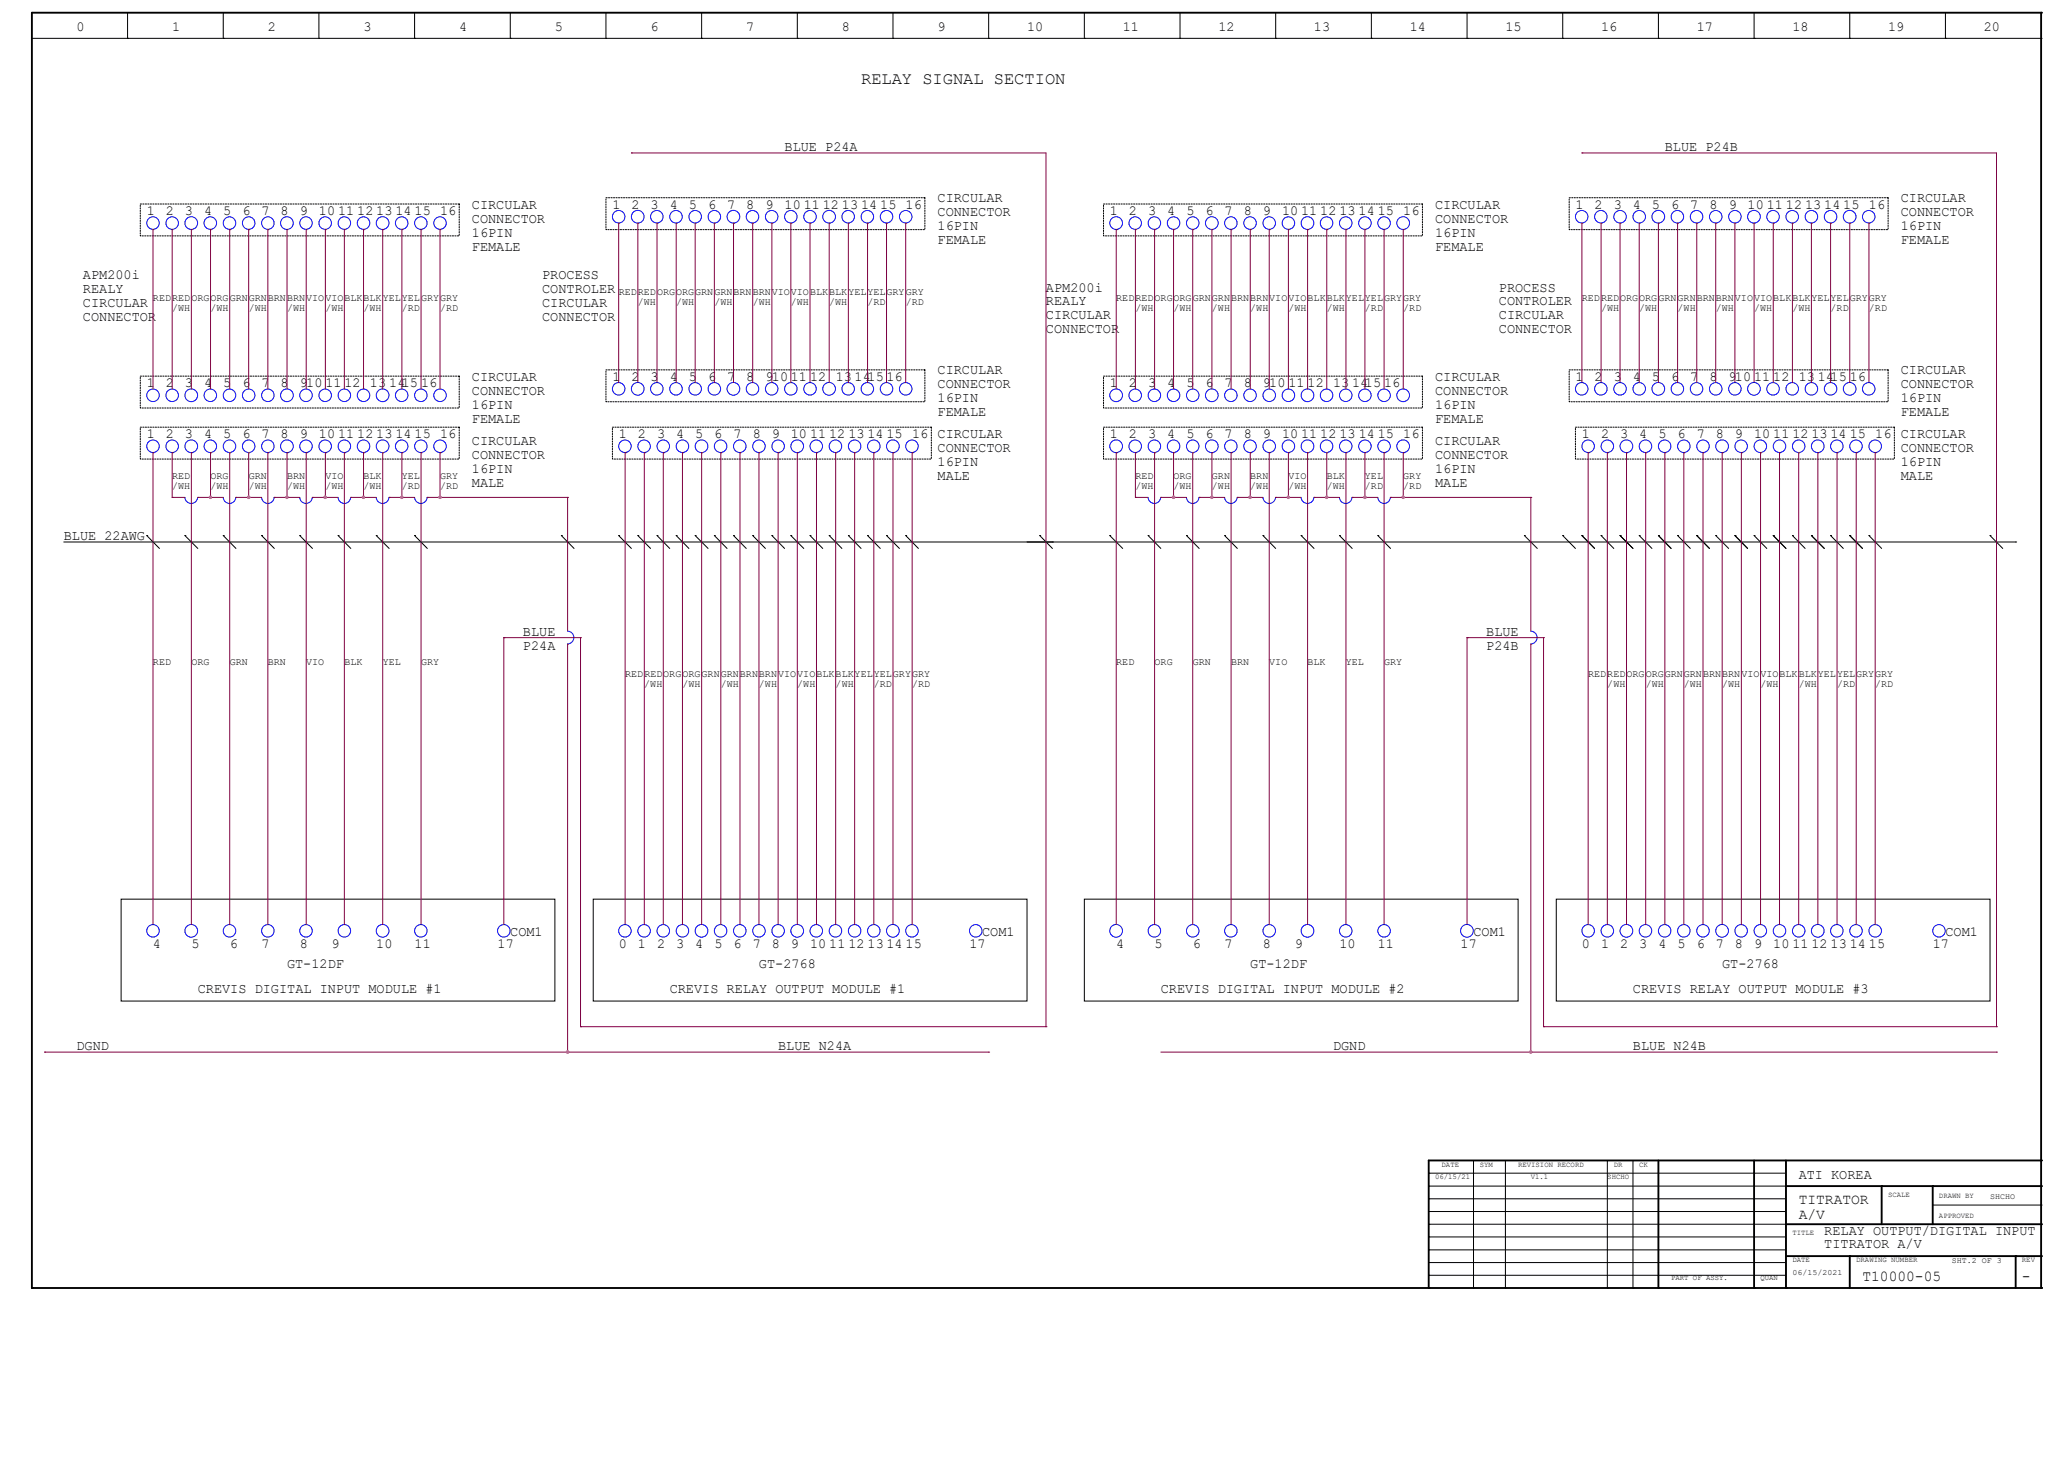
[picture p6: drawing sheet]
<svg xmlns="http://www.w3.org/2000/svg" width="420mm" height="297mm" viewBox="0 0 420 297" stroke-linecap="round" stroke-linejoin="round" font-family="sans-serif">
<g fill="none" stroke="#000" stroke-width=".2">
<path d="M6.5 7.8h408M25.9 7.8h.1M25.9 2.6v5.2M45.3 7.8h.1M45.3 2.6v5.2M64.8 7.8h.1M64.8 2.6v5.2M84.2 7.8h.1M84.2 2.6v5.2M103.6 7.8h.1M103.6 2.6v5.2M123.1 7.8h.1"/>
<path d="M123.1 2.6v5.2M142.5 7.8h.1M142.5 2.6v5.2M161.9 7.8h.1M161.9 2.6v5.2M181.4 7.8h.1M181.4 2.6v5.2M200.8 7.8h.1M200.8 2.6v5.2M220.2 7.8h.1M220.2 2.6v5.2M239.6 7.8h.1"/>
<path d="M239.6 2.6v5.2M259.1 7.8h.1M259.1 2.6v5.2M278.5 7.8h.1M278.5 2.6v5.2M297.9 7.8h.1M297.9 2.6v5.2M317.4 7.8h.1M317.4 2.6v5.2M336.8 7.8h.1M336.8 2.6v5.2M356.2 7.8h.1"/>
<path d="M356.2 2.6v5.2M375.7 7.8h.1M375.7 2.6v5.2M395.1 7.8h.1M395.1 2.6v5.2M414.5 7.8h.1M13 110.1h396.4M29.8 108.8h.1M29.8 108.8l2.6 2.6M37.5 108.8h.1M37.5 108.8l2.7 2.6M45.3 108.8h.1"/>
<path d="M45.3 108.8l2.6 2.6M53.1 108.8h.1M53.1 108.8l2.6 2.6M60.9 108.8h.1M60.9 108.8l2.6 2.6M68.7 108.8h.1M68.7 108.8l2.5 2.6M76.4 108.8h.1M76.4 108.8l2.6 2.6M84.2 108.8h.1M84.2 108.8l2.6 2.6M114 108.8h.1"/>
<path d="M114 108.8l2.6 2.6M125.6 108.8h.1M125.6 108.8l2.6 2.6M129.5 108.8h.1M129.5 108.8l2.6 2.6M133.4 108.8h.1M133.4 108.8l2.6 2.6M137.3 108.8h.1M137.3 108.8l2.6 2.6M141.2 108.8h.1M141.2 108.8l2.6 2.6M145.1 108.8h.1"/>
<path d="M145.1 108.8l2.6 2.6M149 108.8h.1M149 108.8l2.6 2.6M152.9 108.8h.1M152.9 108.8l2.5 2.6M156.8 108.8h.1M156.8 108.8l2.5 2.6M160.6 108.8h.1M160.6 108.8l2.6 2.6M164.5 108.8h.1M164.5 108.8l2.6 2.6M168.4 108.8h.1"/>
<path d="M168.4 108.8l2.6 2.6M172.3 108.8h.1M172.3 108.8l2.6 2.6M176.2 108.8h.1M176.2 108.8l2.6 2.6M180 108.8h.1M180 108.8l2.7 2.6M183.9 108.8h.1M183.9 108.8l2.6 2.6M211.2 108.8h.1M211.2 108.8l2.5 2.6M213.7 110.1h.1"/>
<path d="M225.4 108.8h.1M225.4 108.8l2.6 2.6M233.2 108.8h.1M233.2 108.8l2.6 2.6M241 108.8h.1M241 108.8l2.5 2.6M248.7 108.8h.1M248.7 108.8l2.6 2.6M256.5 108.8h.1M256.5 108.8l2.6 2.6M264.2 108.8h.1M264.2 108.8l2.7 2.6"/>
<path d="M272 108.8h.1M272 108.8l2.6 2.6M279.8 108.8h.1M279.8 108.8l2.6 2.6M309.6 108.8h.1M309.6 108.8l2.6 2.6M317.4 108.8h.1M317.4 108.8l2.6 2.6M321.3 108.8h.1M321.3 108.8l2.5 2.6M325.2 108.8h.1M325.2 108.8l2.5 2.6"/>
<path d="M329 108.8h.1M329 108.8l2.6 2.6M332.9 108.8h.1M332.9 108.8l2.6 2.6M336.8 108.8h.1M336.8 108.8l2.6 2.6M340.7 108.8h.1M340.7 108.8l2.6 2.6M344.6 108.8h.1M344.6 108.8l2.6 2.6M348.4 108.8h.1M348.4 108.8l2.7 2.6"/>
<path d="M352.3 108.8h.1M352.3 108.8l2.6 2.6M356.2 108.8h.1M356.2 108.8l2.6 2.6M360.1 108.8h.1M360.1 108.8l2.6 2.6M364 108.8h.1M364 108.8l2.6 2.6M367.9 108.8h.1M367.9 108.8l2.6 2.6M371.8 108.8h.1M371.8 108.8l2.6 2.6"/>
<path d="M375.7 108.8h.1M375.7 108.8l2.5 2.6M379.6 108.8h.1M379.6 108.8l2.5 2.6M404.2 108.8h.1M404.2 108.8l2.5 2.6M409.4 110.1h.1M24.6 182.7h88.1v20.7h-88.1zM120.5 182.7h88.1v20.7h-88.1zM220.2 182.7h88.1v20.7h-88.1zM316.1 182.7h88.1v20.7h-88.1zM290.2 238.3h.1"/>
<path d="M290.2 238.3h72.5M299.3 235.8v25.9M305.7 235.8v25.9M326.4 235.8v25.9M331.6 235.8v25.9M290.2 241h.1M290.2 243.5h.1M290.2 246.1h.1M290.2 248.7h.1M290.2 251.3h.1M290.2 253.9h.1M290.2 256.5h.1"/>
<path d="M290.2 259.1h.1M290.2 241h72.5M290.2 243.5h72.5M290.2 246.1h72.5M290.2 248.7h72.5M290.2 251.3h72.5M290.2 253.9h72.5M290.2 256.5h72.5M290.2 259.1h72.5M392.5 244.8h22M414.5 244.8h.1M299.3 261.7h.1"/>
<path d="M305.7 261.7h.1M326.4 261.7h.1M331.6 261.7h.1"/>
</g>
<path d="M6.5 2.6h408v259.1h-408zM336.8 235.8v25.9M356.2 235.8v25.9M362.7 235.8v25.9M414.5 235.8h-124.3v25.9M362.7 241h51.8M362.7 248.7h51.8M362.7 255.2h51.8M375.7 255.2v6.5M382.1 241v7.7M392.5 241v7.7M409.4 255.2v6.5" fill="none" stroke="#000" stroke-width=".38"/>
<g fill="#000">
<circle cx="414.5" cy="2.6" r=".19"/>
<circle cx="414.5" cy="235.8" r=".19"/>
<circle cx="375.7" cy="255.2" r=".19"/>
<circle cx="382.1" cy="241" r=".19"/>
<circle cx="392.5" cy="241" r=".19"/>
<circle cx="409.4" cy="255.2" r=".19"/>
<circle cx="414.5" cy="241" r=".19"/>
<circle cx="414.5" cy="248.7" r=".19"/>
<circle cx="414.5" cy="255.2" r=".19"/>
<circle cx="6.5" cy="261.7" r=".19"/>
<circle cx="290.2" cy="261.7" r=".19"/>
<circle cx="336.8" cy="261.7" r=".19"/>
<circle cx="356.2" cy="261.7" r=".19"/>
<circle cx="362.7" cy="261.7" r=".19"/>
<circle cx="414.5" cy="261.7" r=".19"/>
</g>
<path d="M28.5 41.4h64.8v6.5h-64.8zM123.1 40.2h64.7v6.5h-64.7zM224.1 41.4h64.8v6.5h-64.8zM318.7 40.2h64.8v6.5h-64.8zM28.5 76.4h64.8v6.5h-64.8zM123.1 75.1h64.7v6.5h-64.7zM224.1 76.4h64.8v6.5h-64.8zM318.7 75.1h64.8v6.5h-64.8zM28.5 86.8h64.8v6.5h-64.8zM124.4 86.8h64.7v6.5h-64.7zM224.1 86.8h64.8v6.5h-64.8zM320 86.8h64.7v6.5h-64.7z" fill="none" stroke="#000" stroke-width=".2" stroke-dasharray=".3 .3"/>
<g fill="none" stroke="#00f" stroke-width=".2">
<path d="M40.1 101a1.28 1.28 0 0 1-1.2 1.3h-.1a1.28 1.28 0 0 1-1.3-1.3M47.9 101a1.27 1.27 0 0 1-1.3 1.3 1.27 1.27 0 0 1-1.3-1.3M55.7 101a1.27 1.27 0 0 1-1.3 1.3 1.27 1.27 0 0 1-1.3-1.3M63.4 101a1.27 1.27 0 0 1-1.3 1.3 1.27 1.27 0 0 1-1.2-1.3M71.2 101a1.27 1.27 0 0 1-1.3 1.3 1.27 1.27 0 0 1-1.2-1.3M79 101a1.28 1.28 0 0 1-1.3 1.3 1.28 1.28 0 0 1-1.3-1.3M86.7 101a1.27 1.27 0 0 1-1.2 1.3 1.27 1.27 0 0 1-1.3-1.3M235.7 101a1.27 1.27 0 0 1-1.3 1.3 1.27 1.27 0 0 1-1.2-1.3M243.5 101a1.27 1.27 0 0 1-1.3 1.3 1.27 1.27 0 0 1-1.2-1.3M251.2 101a1.27 1.27 0 0 1-1.2 1.3 1.27 1.27 0 0 1-1.3-1.3M259 101a1.27 1.27 0 0 1-1.2 1.3 1.27 1.27 0 0 1-1.3-1.3M266.8 101a1.28 1.28 0 0 1-1.2 1.3h-.1a1.28 1.28 0 0 1-1.3-1.3"/>
<path d="M274.6 101a1.27 1.27 0 0 1-1.3 1.3 1.27 1.27 0 0 1-1.3-1.3M282.4 101a1.27 1.27 0 0 1-1.3 1.3 1.27 1.27 0 0 1-1.3-1.3M115.3 128.2a1.28 1.28 0 0 1 1.2 1.3 1.28 1.28 0 0 1-1.2 1.3M310.9 128.2a1.29 1.29 0 0 1 1.3 1.3 1.29 1.29 0 0 1-1.3 1.3"/>
<circle cx="31.1" cy="45.3" r="1.27"/>
<circle cx="35" cy="45.3" r="1.27"/>
<circle cx="38.8" cy="45.3" r="1.29"/>
<circle cx="42.7" cy="45.3" r="1.27"/>
<circle cx="46.6" cy="45.3" r="1.27"/>
<circle cx="50.5" cy="45.3" r="1.27"/>
<circle cx="54.4" cy="45.3" r="1.27"/>
<circle cx="58.3" cy="45.3" r="1.29"/>
<circle cx="62.1" cy="45.3" r="1.27"/>
<circle cx="66" cy="45.3" r="1.27"/>
<circle cx="69.9" cy="45.3" r="1.27"/>
<circle cx="73.8" cy="45.3" r="1.27"/>
<circle cx="77.7" cy="45.3" r="1.29"/>
<circle cx="81.6" cy="45.3" r="1.27"/>
<circle cx="85.5" cy="45.3" r="1.27"/>
<circle cx="89.4" cy="45.3" r="1.27"/>
<circle cx="125.6" cy="44" r="1.27"/>
<circle cx="129.5" cy="44" r="1.29"/>
<circle cx="133.4" cy="44" r="1.27"/>
<circle cx="137.3" cy="44" r="1.27"/>
<circle cx="141.2" cy="44" r="1.27"/>
<circle cx="145.1" cy="44" r="1.27"/>
<circle cx="148.9" cy="44" r="1.29"/>
<circle cx="152.8" cy="44" r="1.27"/>
<circle cx="156.7" cy="44" r="1.27"/>
<circle cx="160.6" cy="44" r="1.27"/>
<circle cx="164.5" cy="44" r="1.27"/>
<circle cx="168.4" cy="44" r="1.29"/>
<circle cx="172.3" cy="44" r="1.27"/>
<circle cx="176.1" cy="44" r="1.27"/>
<circle cx="180" cy="44" r="1.27"/>
<circle cx="183.9" cy="44" r="1.27"/>
<circle cx="226.7" cy="45.3" r="1.29"/>
<circle cx="230.5" cy="45.3" r="1.27"/>
<circle cx="234.4" cy="45.3" r="1.27"/>
<circle cx="238.3" cy="45.3" r="1.27"/>
<circle cx="242.2" cy="45.3" r="1.27"/>
<circle cx="246.1" cy="45.3" r="1.29"/>
<circle cx="250" cy="45.3" r="1.27"/>
<circle cx="253.9" cy="45.3" r="1.27"/>
<circle cx="257.8" cy="45.3" r="1.27"/>
<circle cx="261.7" cy="45.3" r="1.27"/>
<circle cx="265.5" cy="45.3" r="1.29"/>
<circle cx="269.4" cy="45.3" r="1.27"/>
<circle cx="273.3" cy="45.3" r="1.27"/>
<circle cx="277.2" cy="45.3" r="1.27"/>
<circle cx="281.1" cy="45.3" r="1.27"/>
<circle cx="285" cy="45.3" r="1.29"/>
<circle cx="321.2" cy="44" r="1.27"/>
<circle cx="325.1" cy="44" r="1.27"/>
<circle cx="329" cy="44" r="1.27"/>
<circle cx="332.9" cy="44" r="1.27"/>
<circle cx="336.8" cy="44" r="1.29"/>
<circle cx="340.7" cy="44" r="1.27"/>
<circle cx="344.6" cy="44" r="1.27"/>
<circle cx="348.4" cy="44" r="1.27"/>
<circle cx="352.3" cy="44" r="1.27"/>
<circle cx="356.2" cy="44" r="1.29"/>
<circle cx="360.1" cy="44" r="1.27"/>
<circle cx="364" cy="44" r="1.27"/>
<circle cx="367.9" cy="44" r="1.27"/>
<circle cx="371.8" cy="44" r="1.27"/>
<circle cx="375.6" cy="44" r="1.29"/>
<circle cx="379.5" cy="44" r="1.27"/>
<circle cx="125.6" cy="79" r="1.27"/>
<circle cx="129.5" cy="79" r="1.29"/>
<circle cx="133.4" cy="79" r="1.27"/>
<circle cx="137.3" cy="79" r="1.27"/>
<circle cx="141.2" cy="79" r="1.27"/>
<circle cx="145.1" cy="79" r="1.27"/>
<circle cx="148.9" cy="79" r="1.29"/>
<circle cx="152.8" cy="79" r="1.27"/>
<circle cx="156.7" cy="79" r="1.27"/>
<circle cx="160.6" cy="79" r="1.27"/>
<circle cx="164.5" cy="79" r="1.27"/>
<circle cx="168.4" cy="79" r="1.29"/>
<circle cx="172.3" cy="79" r="1.27"/>
<circle cx="176.1" cy="79" r="1.27"/>
<circle cx="180" cy="79" r="1.27"/>
<circle cx="183.9" cy="79" r="1.27"/>
<circle cx="321.2" cy="79" r="1.27"/>
<circle cx="325.1" cy="79" r="1.27"/>
<circle cx="329" cy="79" r="1.27"/>
<circle cx="332.9" cy="79" r="1.27"/>
<circle cx="336.8" cy="79" r="1.29"/>
<circle cx="340.7" cy="79" r="1.27"/>
<circle cx="344.6" cy="79" r="1.27"/>
<circle cx="348.4" cy="79" r="1.27"/>
<circle cx="352.3" cy="79" r="1.27"/>
<circle cx="356.2" cy="79" r="1.29"/>
<circle cx="360.1" cy="79" r="1.27"/>
<circle cx="364" cy="79" r="1.27"/>
<circle cx="367.9" cy="79" r="1.27"/>
<circle cx="371.8" cy="79" r="1.27"/>
<circle cx="375.6" cy="79" r="1.29"/>
<circle cx="379.5" cy="79" r="1.27"/>
<circle cx="31.1" cy="90.7" r="1.27"/>
<circle cx="31.1" cy="80.3" r="1.27"/>
<circle cx="35" cy="90.7" r="1.27"/>
<circle cx="35" cy="80.3" r="1.27"/>
<circle cx="38.8" cy="80.3" r="1.29"/>
<circle cx="38.8" cy="90.7" r="1.29"/>
<circle cx="42.7" cy="90.7" r="1.27"/>
<circle cx="42.7" cy="80.3" r="1.27"/>
<circle cx="46.6" cy="80.3" r="1.27"/>
<circle cx="46.6" cy="90.7" r="1.27"/>
<circle cx="50.5" cy="80.3" r="1.27"/>
<circle cx="50.5" cy="90.7" r="1.27"/>
<circle cx="54.4" cy="80.3" r="1.27"/>
<circle cx="54.4" cy="90.7" r="1.27"/>
<circle cx="58.3" cy="80.3" r="1.29"/>
<circle cx="58.3" cy="90.7" r="1.29"/>
<circle cx="62.1" cy="80.3" r="1.27"/>
<circle cx="62.1" cy="90.7" r="1.27"/>
<circle cx="66" cy="90.7" r="1.27"/>
<circle cx="66" cy="80.3" r="1.27"/>
<circle cx="69.9" cy="90.7" r="1.27"/>
<circle cx="69.9" cy="80.3" r="1.27"/>
<circle cx="73.8" cy="80.3" r="1.27"/>
<circle cx="73.8" cy="90.7" r="1.27"/>
<circle cx="77.7" cy="80.3" r="1.29"/>
<circle cx="77.7" cy="90.7" r="1.29"/>
<circle cx="81.6" cy="80.3" r="1.27"/>
<circle cx="81.6" cy="90.7" r="1.27"/>
<circle cx="85.5" cy="90.7" r="1.27"/>
<circle cx="85.5" cy="80.3" r="1.27"/>
<circle cx="89.4" cy="80.3" r="1.27"/>
<circle cx="89.4" cy="90.7" r="1.27"/>
<circle cx="126.9" cy="90.7" r="1.27"/>
<circle cx="130.8" cy="90.7" r="1.27"/>
<circle cx="134.7" cy="90.7" r="1.27"/>
<circle cx="138.6" cy="90.7" r="1.27"/>
<circle cx="142.5" cy="90.7" r="1.29"/>
<circle cx="146.3" cy="90.7" r="1.27"/>
<circle cx="150.2" cy="90.7" r="1.27"/>
<circle cx="154.1" cy="90.7" r="1.27"/>
<circle cx="158" cy="90.7" r="1.27"/>
<circle cx="161.9" cy="90.7" r="1.29"/>
<circle cx="165.8" cy="90.7" r="1.27"/>
<circle cx="169.7" cy="90.7" r="1.27"/>
<circle cx="173.6" cy="90.7" r="1.27"/>
<circle cx="177.5" cy="90.7" r="1.27"/>
<circle cx="181.3" cy="90.7" r="1.29"/>
<circle cx="185.2" cy="90.7" r="1.27"/>
<circle cx="226.7" cy="90.7" r="1.29"/>
<circle cx="226.7" cy="80.3" r="1.29"/>
<circle cx="230.5" cy="80.3" r="1.27"/>
<circle cx="230.5" cy="90.7" r="1.27"/>
<circle cx="234.4" cy="90.7" r="1.27"/>
<circle cx="234.4" cy="80.3" r="1.27"/>
<circle cx="238.3" cy="80.3" r="1.27"/>
<circle cx="238.3" cy="90.7" r="1.27"/>
<circle cx="242.2" cy="80.3" r="1.27"/>
<circle cx="242.2" cy="90.7" r="1.27"/>
<circle cx="246.1" cy="90.7" r="1.29"/>
<circle cx="246.1" cy="80.3" r="1.29"/>
<circle cx="250" cy="80.3" r="1.27"/>
<circle cx="250" cy="90.7" r="1.27"/>
<circle cx="253.9" cy="90.7" r="1.27"/>
<circle cx="253.9" cy="80.3" r="1.27"/>
<circle cx="257.8" cy="90.7" r="1.27"/>
<circle cx="257.8" cy="80.3" r="1.27"/>
<circle cx="261.7" cy="80.3" r="1.27"/>
<circle cx="261.7" cy="90.7" r="1.27"/>
<circle cx="265.5" cy="90.7" r="1.29"/>
<circle cx="265.5" cy="80.3" r="1.29"/>
<circle cx="269.4" cy="80.3" r="1.27"/>
<circle cx="269.4" cy="90.7" r="1.27"/>
<circle cx="273.3" cy="80.3" r="1.27"/>
<circle cx="273.3" cy="90.7" r="1.27"/>
<circle cx="277.2" cy="90.7" r="1.27"/>
<circle cx="277.2" cy="80.3" r="1.27"/>
<circle cx="281.1" cy="80.3" r="1.27"/>
<circle cx="281.1" cy="90.7" r="1.27"/>
<circle cx="285" cy="80.3" r="1.29"/>
<circle cx="285" cy="90.7" r="1.29"/>
<circle cx="322.5" cy="90.7" r="1.27"/>
<circle cx="326.4" cy="90.7" r="1.27"/>
<circle cx="330.3" cy="90.7" r="1.29"/>
<circle cx="334.2" cy="90.7" r="1.27"/>
<circle cx="338.1" cy="90.7" r="1.27"/>
<circle cx="342" cy="90.7" r="1.27"/>
<circle cx="345.9" cy="90.7" r="1.27"/>
<circle cx="349.7" cy="90.7" r="1.29"/>
<circle cx="353.6" cy="90.7" r="1.27"/>
<circle cx="357.5" cy="90.7" r="1.27"/>
<circle cx="361.4" cy="90.7" r="1.27"/>
<circle cx="365.3" cy="90.7" r="1.27"/>
<circle cx="369.2" cy="90.7" r="1.29"/>
<circle cx="373" cy="90.7" r="1.27"/>
<circle cx="376.9" cy="90.7" r="1.27"/>
<circle cx="380.8" cy="90.7" r="1.27"/>
<circle cx="31.1" cy="189.1" r="1.27"/>
<circle cx="38.8" cy="189.1" r="1.29"/>
<circle cx="46.6" cy="189.1" r="1.27"/>
<circle cx="54.4" cy="189.1" r="1.27"/>
<circle cx="62.1" cy="189.1" r="1.27"/>
<circle cx="69.9" cy="189.1" r="1.27"/>
<circle cx="77.7" cy="189.1" r="1.29"/>
<circle cx="85.5" cy="189.1" r="1.27"/>
<circle cx="102.3" cy="189.1" r="1.27"/>
<circle cx="126.9" cy="189.1" r="1.27"/>
<circle cx="130.8" cy="189.1" r="1.27"/>
<circle cx="134.7" cy="189.1" r="1.27"/>
<circle cx="138.6" cy="189.1" r="1.27"/>
<circle cx="142.5" cy="189.1" r="1.29"/>
<circle cx="146.3" cy="189.1" r="1.27"/>
<circle cx="150.2" cy="189.1" r="1.27"/>
<circle cx="154.1" cy="189.1" r="1.27"/>
<circle cx="158" cy="189.1" r="1.27"/>
<circle cx="161.9" cy="189.1" r="1.29"/>
<circle cx="165.8" cy="189.1" r="1.27"/>
<circle cx="169.7" cy="189.1" r="1.27"/>
<circle cx="173.6" cy="189.1" r="1.27"/>
<circle cx="177.5" cy="189.1" r="1.27"/>
<circle cx="181.3" cy="189.1" r="1.29"/>
<circle cx="185.2" cy="189.1" r="1.27"/>
<circle cx="198.2" cy="189.1" r="1.27"/>
<circle cx="226.7" cy="189.1" r="1.29"/>
<circle cx="234.4" cy="189.1" r="1.27"/>
<circle cx="242.2" cy="189.1" r="1.27"/>
<circle cx="250" cy="189.1" r="1.27"/>
<circle cx="257.8" cy="189.1" r="1.27"/>
<circle cx="265.5" cy="189.1" r="1.29"/>
<circle cx="273.3" cy="189.1" r="1.27"/>
<circle cx="281.1" cy="189.1" r="1.27"/>
<circle cx="297.9" cy="189.1" r="1.29"/>
<circle cx="322.5" cy="189.1" r="1.27"/>
<circle cx="326.4" cy="189.1" r="1.27"/>
<circle cx="330.3" cy="189.1" r="1.29"/>
<circle cx="334.2" cy="189.1" r="1.27"/>
<circle cx="338.1" cy="189.1" r="1.27"/>
<circle cx="342" cy="189.1" r="1.27"/>
<circle cx="345.9" cy="189.1" r="1.27"/>
<circle cx="349.7" cy="189.1" r="1.29"/>
<circle cx="353.6" cy="189.1" r="1.27"/>
<circle cx="357.5" cy="189.1" r="1.27"/>
<circle cx="361.4" cy="189.1" r="1.27"/>
<circle cx="365.3" cy="189.1" r="1.27"/>
<circle cx="369.2" cy="189.1" r="1.29"/>
<circle cx="373" cy="189.1" r="1.27"/>
<circle cx="376.9" cy="189.1" r="1.27"/>
<circle cx="380.8" cy="189.1" r="1.27"/>
<circle cx="393.8" cy="189.1" r="1.27"/>
</g>
<g fill="none" stroke="#800040" stroke-width=".2">
<path d="M128.2 31.1h.1M128.2 31.1h84.2v177.5M321.3 31.1h.1M321.3 31.1h84.2v177.5M31.1 46.7h.1M31.1 46.7v32.3M35 46.7h.1M35 46.7v32.3M38.9 46.7h.1M38.9 46.7v32.3M42.8 46.7h.1M42.8 46.7v32.3"/>
<path d="M46.7 46.7h.1M46.7 46.7v32.3M50.5 46.7h.1M50.5 46.7v32.3M54.4 46.7h.1M54.4 46.7v32.3M58.3 46.7h.1M58.3 46.7v32.3M62.2 46.7h.1M62.2 46.7v32.3M66.1 46.7h.1M66.1 46.7v32.3"/>
<path d="M69.9 46.7h.1M69.9 46.7v32.3M73.8 46.7h.1M73.8 46.7v32.3M77.7 46.7h.1M77.7 46.7v32.3M81.6 46.7h.1M81.6 46.7v32.3M85.5 46.7h.1M85.5 46.7v32.3M89.4 46.7h.1M89.4 46.7v32.3"/>
<path d="M125.6 45.3h.1M125.6 45.3v32.4M129.5 45.3h.1M129.5 45.3v32.4M133.4 45.3h.1M133.4 45.3v32.4M137.3 45.3h.1M137.3 45.3v32.4M141.2 45.3h.1M141.2 45.3v32.4M145.1 45.3h.1M145.1 45.3v32.4"/>
<path d="M149 45.3h.1M149 45.3v32.4M152.9 45.3h.1M152.9 45.3v32.4M156.8 45.3h.1M156.8 45.3v32.4M160.6 45.3h.1M160.6 45.3v32.4M164.5 45.3h.1M164.5 45.3v32.4M168.4 45.3h.1M168.4 45.3v32.4"/>
<path d="M172.3 45.3h.1M172.3 45.3v32.4M176.2 45.3h.1M176.2 45.3v32.4M180 45.3h.1M180 45.3v32.4M183.9 45.3h.1M183.9 45.3v32.4M226.7 46.7h.1M226.7 46.7v32.3M230.6 46.7h.1M230.6 46.7v32.3"/>
<path d="M234.5 46.7h.1M234.5 46.7v32.3M238.3 46.7h.1M238.3 46.7v32.3M242.2 46.7h.1M242.2 46.7v32.3M246.1 46.7h.1M246.1 46.7v32.3M250 46.7h.1M250 46.7v32.3M253.9 46.7h.1M253.9 46.7v32.3"/>
<path d="M257.8 46.7h.1M257.8 46.7v32.3M261.7 46.7h.1M261.7 46.7v32.3M265.6 46.7h.1M265.6 46.7v32.3M269.5 46.7h.1M269.5 46.7v32.3M273.3 46.7h.1M273.3 46.7v32.3M277.2 46.7h.1M277.2 46.7v32.3"/>
<path d="M281.1 46.7h.1M281.1 46.7v32.3M285 46.7h.1M285 46.7v32.3M321.3 45.3h.1M321.3 45.3v32.4M325.2 45.3h.1M325.2 45.3v32.4M329 45.3h.1M329 45.3v32.4M332.9 45.3h.1M332.9 45.3v32.4"/>
<path d="M336.8 45.3h.1M336.8 45.3v32.4M340.7 45.3h.1M340.7 45.3v32.4M344.6 45.3h.1M344.6 45.3v32.4M348.4 45.3h.1M348.4 45.3v32.4M352.3 45.3h.1M352.3 45.3v32.4M356.2 45.3h.1M356.2 45.3v32.4"/>
<path d="M360.1 45.3h.1M360.1 45.3v32.4M364 45.3h.1M364 45.3v32.4M367.9 45.3h.1M367.9 45.3v32.4M371.8 45.3h.1M371.8 45.3v32.4M375.7 45.3h.1M375.7 45.3v32.4M379.6 45.3h.1M379.6 45.3v32.4"/>
<path d="M31.1 92h.1M31.1 92v95.8M35 92h.1M35 92v9M38.9 92h.1M38.9 92v95.8M42.8 92h.1M42.8 92v9M46.7 92h.1M46.7 92v95.8M50.5 92h.1M50.5 92v9"/>
<path d="M54.4 92h.1M54.4 92v95.8M58.3 92h.1M58.3 92v9M62.2 92h.1M62.2 92v95.8M66.1 92h.1M66.1 92v9M69.9 92h.1M69.9 92v95.8M73.8 92h.1M73.8 92v9"/>
<path d="M77.7 92h.1M77.7 92v95.8M81.6 92h.1M81.6 92v9M85.5 92h.1M85.5 92v95.8M89.4 92h.1M89.4 92v9M127 92h.1M127 92v95.8M130.9 92h.1M130.9 92v95.8"/>
<path d="M134.7 92h.1M134.7 92v95.8M138.6 92h.1M138.6 92v95.8M142.5 92h.1M142.5 92v95.8M146.4 92h.1M146.4 92v95.8M150.3 92h.1M150.3 92v95.8M154.1 92h.1M154.1 92v95.8"/>
<path d="M158 92h.1M158 92v95.8M161.9 92h.1M161.9 92v95.8M165.8 92h.1M165.8 92v95.8M169.7 92h.1M169.7 92v95.8M173.6 92h.1M173.6 92v95.8M177.5 92h.1M177.5 92v95.8"/>
<path d="M181.4 92h.1M181.4 92v95.8M185.3 92h.1M185.3 92v95.8M226.7 92h.1M226.7 92v95.8M230.6 92h.1M230.6 92v9M234.5 92h.1M234.5 92v95.8M238.3 92h.1M238.3 92v9"/>
<path d="M242.2 92h.1M242.2 92v95.8M246.1 92h.1M246.1 92v9M250 92h.1M250 92v95.8M253.9 92h.1M253.9 92v9M257.8 92h.1M257.8 92v95.8M261.7 92h.1M261.7 92v9"/>
<path d="M265.6 92h.1M265.6 92v95.8M269.5 92h.1M269.5 92v9M273.3 92h.1M273.3 92v95.8M277.2 92h.1M277.2 92v9M281.1 92h.1M281.1 92v95.8M285 92h.1M285 92v9"/>
<path d="M322.5 92h.1M322.5 92v95.8M326.4 92h.1M326.4 92v95.8M330.3 92h.1M330.3 92v95.8M334.2 92h.1M334.2 92v95.8M338.1 92h.1M338.1 92v95.8M342 92h.1M342 92v95.8"/>
<path d="M345.9 92h.1M345.9 92v95.8M349.8 92h.1M349.8 92v95.8M353.7 92h.1M353.7 92v95.8M357.5 92h.1M357.5 92v95.8M361.4 92h.1M361.4 92v95.8M365.3 92h.1M365.3 92v95.8"/>
<path d="M369.2 92h.1M369.2 92v95.8M373.1 92h.1M373.1 92v95.8M377 92h.1M377 92v95.8M380.8 92h.1M380.8 92v95.8M35 101h.1M35 101h2.5M40.2 101h.1M40.2 101h5.1"/>
<path d="M42.8 101h.1M47.9 101h.1M47.9 101h5.2M50.5 101h.1M55.7 101h.1M55.7 101h5.2M58.3 101h.1M63.5 101h.1M63.5 101h5.2M66.1 101h.1M71.2 101h.1M71.2 101h5.2"/>
<path d="M73.8 101h.1M79 101h.1M79 101h5.2M81.6 101h.1M86.8 101h.1M86.8 101h28.5M89.4 101h.1M115.3 101h.1M115.3 101v27.2M230.6 101h.1M230.6 101h2.6M235.8 101h.1"/>
<path d="M235.8 101h5.2M238.3 101h.1M243.5 101h.1M243.5 101h5.2M246.1 101h.1M251.3 101h.1M251.3 101h5.2M253.9 101h.1M259.1 101h.1M259.1 101h5.1M261.7 101h.1M266.9 101h.1"/>
<path d="M266.9 101h5.1M269.5 101h.1M274.6 101h.1M274.6 101h5.2M277.2 101h.1M282.4 101h.1M282.4 101h28.5M285 101h.1M310.9 101h.1M310.9 101v27.2M102.3 129.5h.1M102.3 129.5h15.6"/>
<path d="M102.3 129.5v58.3M115.3 130.9h.1M115.3 130.9v82.8M117.9 129.5h.1M117.9 129.5v79.1M297.9 129.5h.1M297.9 129.5h15.6M297.9 129.5v58.3M310.9 130.9h.1M310.9 130.9v82.8M313.5 129.5h.1M313.5 129.5v79.1"/>
<path d="M9.1 213.7h.1M9.1 213.7h191.7M117.9 208.6h.1M117.9 208.6h94.5M200.8 213.7h.1M212.4 208.6h.1M235.8 213.7h169.7M310.9 213.7h.1M313.5 208.6h.1M313.5 208.6h92M405.5 208.6h.1M405.5 213.7h.1"/>
</g>
<g fill="#f0f" stroke="#f0f" stroke-width=".2">
<circle cx="42.7" cy="101" r=".24"/>
<circle cx="58.3" cy="101" r=".24"/>
<circle cx="66" cy="101" r=".25"/>
<circle cx="73.8" cy="101" r=".24"/>
<circle cx="81.6" cy="101" r=".24"/>
<circle cx="50.5" cy="101" r=".25"/>
<circle cx="89.4" cy="101" r=".25"/>
<circle cx="115.3" cy="213.7" r=".25"/>
<circle cx="310.9" cy="213.7" r=".24"/>
<circle cx="238.3" cy="101" r=".25"/>
<circle cx="246.1" cy="101" r=".24"/>
<circle cx="253.9" cy="101" r=".25"/>
<circle cx="261.6" cy="101" r=".24"/>
<circle cx="269.4" cy="101" r=".24"/>
<circle cx="277.2" cy="101" r=".25"/>
<circle cx="285" cy="101" r=".24"/>
</g>
<text font-size="3.5" x="174.9" y="17">RELAY SIGNAL SECTION</text>
<g font-size="3.1">
<text x="378.2" y="260.2">T10000-05</text>
<text x="410.6" y="260.2">-</text>
</g>
<g font-size="3">
<text x="365.3" y="244.6">TITRATOR</text>
<text x="365.3" y="247.6">A/V</text>
</g>
<g font-size="2.8">
<text x="15.5" y="6.4">0</text>
<text x="35" y="6.4">1</text>
<text x="54.4" y="6.4">2</text>
<text x="73.8" y="6.4">3</text>
<text x="93.3" y="6.4">4</text>
<text x="112.7" y="6.4">5</text>
<text x="132.1" y="6.4">6</text>
<text x="151.6" y="6.4">7</text>
<text x="171" y="6.4">8</text>
<text x="190.4" y="6.4">9</text>
<text x="208.6" y="6.4">10</text>
<text x="228" y="6.4">11</text>
<text x="247.4" y="6.4">12</text>
<text x="266.9" y="6.4">13</text>
<text x="286.3" y="6.4">14</text>
<text x="305.7" y="6.4">15</text>
<text x="325.2" y="6.4">16</text>
<text x="344.6" y="6.4">17</text>
<text x="364" y="6.4">18</text>
<text x="383.5" y="6.4">19</text>
<text x="402.9" y="6.4">20</text>
<text x="159.3" y="30.7">BLUE P24A</text>
<text x="338.1" y="30.7">BLUE P24B</text>
<text x="190.4" y="41.1">CIRCULAR</text>
<text x="386" y="41.1">CIRCULAR</text>
<text x="29.8" y="43.7">1</text>
<text x="33.7" y="43.7">2</text>
<text x="37.5" y="43.7">3</text>
<text x="41.4" y="43.7">4</text>
<text x="45.3" y="43.7">5</text>
<text x="49.2" y="43.7">6</text>
<text x="53.1" y="43.7">7</text>
<text x="57" y="43.7">8</text>
<text x="60.9" y="43.7">9</text>
<text x="64.8" y="43.7">10</text>
<text x="68.7" y="43.7">11</text>
<text x="72.6" y="43.7">12</text>
<text x="76.4" y="43.7">13</text>
<text x="80.3" y="43.7">14</text>
<text x="84.2" y="43.7">15</text>
<text x="89.4" y="43.7">16</text>
<text x="95.8" y="42.4">CIRCULAR</text>
<text x="95.8" y="45.3">CONNECTOR</text>
<text x="124.4" y="42.4">1</text>
<text x="128.2" y="42.4">2</text>
<text x="132.1" y="42.4">3</text>
<text x="136" y="42.4">4</text>
<text x="139.9" y="42.4">5</text>
<text x="143.8" y="42.4">6</text>
<text x="147.7" y="42.4">7</text>
<text x="151.6" y="42.4">8</text>
<text x="155.4" y="42.4">9</text>
<text x="159.3" y="42.4">10 11</text>
<text x="167.1" y="42.4">12</text>
<text x="171" y="42.4">13</text>
<text x="174.9" y="42.4">14</text>
<text x="178.8" y="42.4">15</text>
<text x="183.9" y="42.4">16</text>
<text x="190.4" y="43.9">CONNECTOR</text>
<text x="190.4" y="46.8">16PIN</text>
<text x="225.4" y="43.7">1</text>
<text x="229.3" y="43.7">2</text>
<text x="233.2" y="43.7">3</text>
<text x="237.1" y="43.7">4</text>
<text x="241" y="43.7">5</text>
<text x="244.8" y="43.7">6</text>
<text x="248.7" y="43.7">7</text>
<text x="252.6" y="43.7">8</text>
<text x="256.5" y="43.7">9</text>
<text x="260.4" y="43.7">10</text>
<text x="264.2" y="43.7">11</text>
<text x="268.1" y="43.7">12</text>
<text x="272" y="43.7">13</text>
<text x="275.9" y="43.7">14</text>
<text x="279.8" y="43.7">15</text>
<text x="285" y="43.7">16</text>
<text x="291.5" y="42.4">CIRCULAR</text>
<text x="291.5" y="45.3">CONNECTOR</text>
<text x="320" y="42.4">1</text>
<text x="323.8" y="42.4">2</text>
<text x="327.7" y="42.4">3</text>
<text x="331.6" y="42.4">4</text>
<text x="335.5" y="42.4">5</text>
<text x="339.4" y="42.4">6</text>
<text x="343.3" y="42.4">7</text>
<text x="347.2" y="42.4">8</text>
<text x="351.1" y="42.4">9</text>
<text x="354.9" y="42.4">10</text>
<text x="358.8" y="42.4">11</text>
<text x="362.7" y="42.4">12</text>
<text x="366.6" y="42.4">13</text>
<text x="370.5" y="42.4">14</text>
<text x="374.4" y="42.4">15</text>
<text x="379.6" y="42.4">16</text>
<text x="386" y="43.9">CONNECTOR</text>
<text x="386" y="46.8">16PIN</text>
<text x="95.8" y="48.1">16PIN</text>
<text x="95.8" y="50.9">FEMALE</text>
<text x="190.4" y="49.6">FEMALE</text>
<text x="291.5" y="48.1">16PIN</text>
<text x="291.5" y="50.9">FEMALE</text>
<text x="386" y="49.6">FEMALE</text>
<text x="16.8" y="56.6">APM200i</text>
<text x="16.8" y="59.5">REALY</text>
<text x="110.1" y="56.6">PROCESS</text>
<text x="110.1" y="59.5">CONTROLER</text>
<text x="212.4" y="59.2">APM200i</text>
<text x="304.4" y="59.2">PROCESS</text>
<text x="16.8" y="62.3">CIRCULAR</text>
<text x="16.8" y="65.2">CONNECTOR</text>
<text x="110.1" y="62.3">CIRCULAR</text>
<text x="110.1" y="65.2">CONNECTOR</text>
<text x="212.4" y="62.1">REALY</text>
<text x="212.4" y="64.9">CIRCULAR</text>
<text x="304.4" y="62.1">CONTROLER</text>
<text x="304.4" y="64.9">CIRCULAR</text>
<text x="212.4" y="67.7">CONNECTOR</text>
<text x="304.4" y="67.7">CONNECTOR</text>
<text x="95.8" y="77.4">CIRCULAR</text>
<text x="124.4" y="77.4">1</text>
<text x="128.2" y="77.4">2</text>
<text x="132.1" y="77.4">3</text>
<text x="136" y="77.4">4</text>
<text x="139.9" y="77.4">5</text>
<text x="143.8" y="77.4">6</text>
<text x="147.7" y="77.4">7</text>
<text x="151.6" y="77.4">8</text>
<text x="155.4" y="77.4">910</text>
<text x="160.6" y="77.4">11</text>
<text x="164.5" y="77.4">12</text>
<text x="169.7" y="77.4">13</text>
<text x="173.6" y="77.4">1415</text>
<text x="180" y="77.4">16</text>
<text x="190.4" y="76.1">CIRCULAR</text>
<text x="291.5" y="77.4">CIRCULAR</text>
<text x="320" y="77.4">1</text>
<text x="323.8" y="77.4">2</text>
<text x="327.7" y="77.4">3</text>
<text x="331.6" y="77.4">4</text>
<text x="335.5" y="77.4">5</text>
<text x="339.4" y="77.4">6</text>
<text x="343.3" y="77.4">7</text>
<text x="347.2" y="77.4">8</text>
<text x="351.1" y="77.4">910</text>
<text x="356.2" y="77.4">11</text>
<text x="360.1" y="77.4">12</text>
<text x="365.3" y="77.4">13</text>
<text x="369.2" y="77.4">1415</text>
<text x="375.7" y="77.4">16</text>
<text x="386" y="76.1">CIRCULAR</text>
<text x="29.8" y="78.7">1</text>
<text x="33.7" y="78.7">2</text>
<text x="37.5" y="78.7">3</text>
<text x="41.4" y="78.7">4</text>
<text x="45.3" y="78.7">5</text>
<text x="49.2" y="78.7">6</text>
<text x="53.1" y="78.7">7</text>
<text x="57" y="78.7">8</text>
<text x="60.9" y="78.7">9</text>
<text x="62.2" y="78.7">10</text>
<text x="66.1" y="78.7">11</text>
<text x="69.9" y="78.7">12</text>
<text x="75.1" y="78.7">13</text>
<text x="79" y="78.7">1415</text>
<text x="85.5" y="78.7">16</text>
<text x="95.8" y="80.2">CONNECTOR</text>
<text x="95.8" y="83.1">16PIN</text>
<text x="190.4" y="78.9">CONNECTOR</text>
<text x="190.4" y="81.7">16PIN</text>
<text x="225.4" y="78.7">1</text>
<text x="229.3" y="78.7">2</text>
<text x="233.2" y="78.7">3</text>
<text x="237.1" y="78.7">4</text>
<text x="241" y="78.7">5</text>
<text x="244.8" y="78.7">6</text>
<text x="248.7" y="78.7">7</text>
<text x="252.6" y="78.7">8</text>
<text x="256.5" y="78.7">910</text>
<text x="261.7" y="78.7">11</text>
<text x="265.6" y="78.7">12</text>
<text x="270.7" y="78.7">13</text>
<text x="274.6" y="78.7">1415</text>
<text x="281.1" y="78.7">16</text>
<text x="291.5" y="80.2">CONNECTOR</text>
<text x="291.5" y="83.1">16PIN</text>
<text x="386" y="78.9">CONNECTOR</text>
<text x="386" y="81.7">16PIN</text>
<text x="29.8" y="89">1</text>
<text x="33.7" y="89">2</text>
<text x="37.5" y="89">3</text>
<text x="41.4" y="89">4</text>
<text x="45.4" y="89">5</text>
<text x="49.2" y="89">6</text>
<text x="53.1" y="89">7</text>
<text x="57" y="89">8</text>
<text x="60.9" y="89">9</text>
<text x="64.8" y="89">10</text>
<text x="68.7" y="89">11</text>
<text x="72.6" y="89">12</text>
<text x="76.4" y="89">13</text>
<text x="80.3" y="89">14</text>
<text x="84.2" y="89">15</text>
<text x="89.4" y="89">16</text>
<text x="95.8" y="85.9">FEMALE</text>
<text x="125.6" y="89">1</text>
<text x="129.5" y="89">2</text>
<text x="133.4" y="89">3</text>
<text x="137.3" y="89">4</text>
<text x="141.2" y="89">5</text>
<text x="145.1" y="89">6</text>
<text x="149" y="89">7</text>
<text x="152.9" y="89">8</text>
<text x="156.8" y="89">9</text>
<text x="160.6" y="89">10</text>
<text x="164.5" y="89">11</text>
<text x="168.4" y="89">12</text>
<text x="172.3" y="89">13</text>
<text x="176.2" y="89">14 15</text>
<text x="185.3" y="89">16</text>
<text x="190.4" y="89">CIRCULAR</text>
<text x="190.4" y="84.6">FEMALE</text>
<text x="225.4" y="89">1</text>
<text x="229.3" y="89">2</text>
<text x="233.2" y="89">3</text>
<text x="237.1" y="89">4</text>
<text x="241" y="89">5</text>
<text x="244.8" y="89">6</text>
<text x="248.7" y="89">7</text>
<text x="252.6" y="89">8</text>
<text x="256.5" y="89">9</text>
<text x="260.4" y="89">10</text>
<text x="264.2" y="89">11</text>
<text x="268.1" y="89">12</text>
<text x="272" y="89">13</text>
<text x="275.9" y="89">14 15</text>
<text x="285" y="89">16</text>
<text x="291.5" y="85.9">FEMALE</text>
<text x="321.3" y="89">1</text>
<text x="325.2" y="89">2</text>
<text x="329" y="89">3</text>
<text x="332.9" y="89">4</text>
<text x="336.8" y="89">5</text>
<text x="340.7" y="89">6</text>
<text x="344.6" y="89">7</text>
<text x="348.4" y="89">8</text>
<text x="352.3" y="89">9</text>
<text x="356.2" y="89">10</text>
<text x="360.1" y="89">11</text>
<text x="364" y="89">12</text>
<text x="367.9" y="89">13</text>
<text x="371.8" y="89">14</text>
<text x="375.7" y="89">15</text>
<text x="380.8" y="89">16</text>
<text x="386" y="89">CIRCULAR</text>
<text x="386" y="84.6">FEMALE</text>
<text x="95.8" y="90.3">CIRCULAR</text>
<text x="95.8" y="93.2">CONNECTOR</text>
<text x="190.4" y="91.9">CONNECTOR</text>
<text x="190.4" y="94.7">16PIN</text>
<text x="291.5" y="90.3">CIRCULAR</text>
<text x="291.5" y="93.2">CONNECTOR</text>
<text x="386" y="91.9">CONNECTOR</text>
<text x="386" y="94.7">16PIN</text>
<text x="95.8" y="96">16PIN</text>
<text x="95.8" y="98.8">MALE</text>
<text x="190.4" y="97.5">MALE</text>
<text x="291.5" y="96">16PIN</text>
<text x="291.5" y="98.8">MALE</text>
<text x="386" y="97.5">MALE</text>
<text x="13" y="109.8">BLUE 22AWG</text>
<text x="106.2" y="129.2">BLUE</text>
<text x="301.8" y="129.2">BLUE</text>
<text x="106.2" y="132">P24A</text>
<text x="301.8" y="132">P24B</text>
<text x="103.6" y="190.1">COM1</text>
<text x="199.5" y="190.1">COM1</text>
<text x="299.3" y="190.1">COM1</text>
<text x="395.1" y="190.1">COM1</text>
<text x="31.1" y="192.7">4</text>
<text x="38.9" y="192.7">5</text>
<text x="46.6" y="192.7">6</text>
<text x="53.1" y="192.7">7</text>
<text x="58.3" y="196.6">GT-12DF</text>
<text x="60.9" y="192.7">8</text>
<text x="67.4" y="192.7">9</text>
<text x="76.4" y="192.7">10</text>
<text x="84.2" y="192.7">11</text>
<text x="101" y="192.7">17</text>
<text x="125.6" y="192.7">0</text>
<text x="129.5" y="192.7">1</text>
<text x="133.4" y="192.7">2</text>
<text x="137.3" y="192.7">3</text>
<text x="141.2" y="192.7">4</text>
<text x="145.1" y="192.7">5</text>
<text x="149" y="192.7">6</text>
<text x="152.9" y="192.7">7</text>
<text x="154.1" y="196.6">GT-2768</text>
<text x="156.8" y="192.7">8</text>
<text x="160.6" y="192.7">9</text>
<text x="164.5" y="192.7">10</text>
<text x="168.4" y="192.7">11</text>
<text x="172.3" y="192.7">12</text>
<text x="176.2" y="192.7">13</text>
<text x="180" y="192.7">14</text>
<text x="183.9" y="192.7">15</text>
<text x="196.9" y="192.7">17</text>
<text x="226.7" y="192.7">4</text>
<text x="234.5" y="192.7">5</text>
<text x="242.2" y="192.7">6</text>
<text x="248.7" y="192.7">7</text>
<text x="253.9" y="196.6">GT-12DF</text>
<text x="256.5" y="192.7">8</text>
<text x="263" y="192.7">9</text>
<text x="272" y="192.7">10</text>
<text x="279.8" y="192.7">11</text>
<text x="296.6" y="192.7">17</text>
<text x="321.3" y="192.7">0</text>
<text x="325.2" y="192.7">1</text>
<text x="329" y="192.7">2</text>
<text x="332.9" y="192.7">3</text>
<text x="336.8" y="192.7">4</text>
<text x="340.7" y="192.7">5</text>
<text x="344.6" y="192.7">6</text>
<text x="348.4" y="192.7">7</text>
<text x="349.8" y="196.6">GT-2768</text>
<text x="352.3" y="192.7">8</text>
<text x="356.2" y="192.7">9</text>
<text x="360.1" y="192.7">10</text>
<text x="364" y="192.7">11</text>
<text x="367.9" y="192.7">12</text>
<text x="371.8" y="192.7">13</text>
<text x="375.7" y="192.7">14</text>
<text x="379.6" y="192.7">15</text>
<text x="392.5" y="192.7">17</text>
<text x="40.2" y="201.7">CREVIS DIGITAL INPUT MODULE #1</text>
<text x="136" y="201.7">CREVIS RELAY OUTPUT MODULE #1</text>
<text x="235.8" y="201.7">CREVIS DIGITAL INPUT MODULE #2</text>
<text x="331.6" y="201.7">CREVIS RELAY OUTPUT MODULE #3</text>
<text x="15.5" y="213.4">DGND</text>
<text x="158" y="213.4">BLUE N24A</text>
<text x="270.7" y="213.4">DGND</text>
<text x="331.6" y="213.4">BLUE N24B</text>
<text x="365.3" y="239.6">ATI KOREA</text>
<text x="370.5" y="251">RELAY OUTPUT/DIGITAL INPUT</text>
<text x="370.5" y="253.5">TITRATOR A/V</text>
</g>
<g font-size="2">
<text x="125.6" y="59.9">REDREDORGORG</text>
<text x="141.2" y="59.9">GRNGRN</text>
<text x="149" y="59.9">BRNBRN</text>
<text x="156.8" y="59.9">VIOVIO</text>
<text x="164.5" y="59.9">BLK</text>
<text x="168.4" y="59.9">BLK</text>
<text x="172.3" y="59.9">YEL</text>
<text x="176.2" y="59.9">YEL</text>
<text x="180" y="59.9">GRY</text>
<text x="183.9" y="59.9">GRY</text>
<text x="31.1" y="61.2">REDRED</text>
<text x="35" y="63.2">/WH</text>
<text x="38.9" y="61.2">ORG</text>
<text x="42.8" y="61.2">ORG</text>
<text x="42.8" y="63.2">/WH</text>
<text x="46.7" y="61.2">GRN</text>
<text x="50.5" y="61.2">GRN</text>
<text x="50.5" y="63.2">/WH</text>
<text x="54.4" y="61.2">BRN</text>
<text x="58.3" y="63.2">/WH</text>
<text x="58.3" y="61.2">BRN</text>
<text x="62.2" y="61.2">VIOVIO</text>
<text x="66.1" y="63.2">/WH</text>
<text x="69.9" y="61.2">BLKBLK</text>
<text x="73.8" y="63.2">/WH</text>
<text x="77.7" y="61.2">YEL</text>
<text x="81.6" y="61.2">YEL</text>
<text x="81.6" y="63.2">/RD</text>
<text x="85.5" y="61.2">GRY</text>
<text x="89.4" y="63.2">/RD</text>
<text x="89.4" y="61.2">GRY</text>
<text x="129.5" y="61.9">/WH</text>
<text x="137.3" y="61.9">/WH</text>
<text x="145.1" y="61.9">/WH</text>
<text x="152.9" y="61.9">/WH</text>
<text x="160.6" y="61.9">/WH</text>
<text x="168.4" y="61.9">/WH</text>
<text x="176.2" y="61.9">/RD</text>
<text x="183.9" y="61.9">/RD</text>
<text x="226.7" y="61.2">REDRED</text>
<text x="230.6" y="63.2">/WH</text>
<text x="234.5" y="61.2">ORGORG</text>
<text x="238.3" y="63.2">/WH</text>
<text x="242.2" y="61.2">GRN</text>
<text x="246.1" y="61.2">GRN</text>
<text x="246.1" y="63.2">/WH</text>
<text x="250" y="61.2">BRNBRN</text>
<text x="253.9" y="63.2">/WH</text>
<text x="257.8" y="61.2">VIO</text>
<text x="261.7" y="61.2">VIO</text>
<text x="261.7" y="63.2">/WH</text>
<text x="265.6" y="61.2">BLK</text>
<text x="269.5" y="61.2">BLKYELYEL</text>
<text x="269.5" y="63.2">/WH</text>
<text x="277.2" y="63.2">/RD</text>
<text x="281.1" y="61.2">GRY</text>
<text x="285" y="63.2">/RD</text>
<text x="285" y="61.2">GRY</text>
<text x="321.3" y="61.2">REDRED</text>
<text x="325.2" y="63.2">/WH</text>
<text x="329" y="61.2">ORG</text>
<text x="332.9" y="61.2">ORG</text>
<text x="332.9" y="63.2">/WH</text>
<text x="336.8" y="61.2">GRNGRN</text>
<text x="340.7" y="63.2">/WH</text>
<text x="344.6" y="61.2">BRN</text>
<text x="348.4" y="63.2">/WH</text>
<text x="348.4" y="61.2">BRNVIO</text>
<text x="356.2" y="61.2">VIOBLK</text>
<text x="356.2" y="63.2">/WH</text>
<text x="364" y="61.2">BLK</text>
<text x="364" y="63.2">/WH</text>
<text x="367.9" y="61.2">YELYEL</text>
<text x="371.8" y="63.2">/RD</text>
<text x="375.7" y="61.2">GRY</text>
<text x="379.6" y="63.2">/RD</text>
<text x="379.6" y="61.2">GRY</text>
<text x="35" y="97.4">RED</text>
<text x="35" y="99.4">/WH</text>
<text x="42.8" y="97.4">ORG</text>
<text x="42.8" y="99.4">/WH</text>
<text x="50.5" y="97.4">GRN</text>
<text x="50.5" y="99.4">/WH</text>
<text x="58.3" y="97.4">BRN</text>
<text x="58.3" y="99.4">/WH</text>
<text x="66.1" y="97.4">VIO</text>
<text x="66.1" y="99.4">/WH</text>
<text x="73.8" y="97.4">BLK</text>
<text x="73.8" y="99.4">/WH</text>
<text x="81.6" y="97.4">YEL</text>
<text x="81.6" y="99.4">/RD</text>
<text x="89.4" y="97.4">GRY</text>
<text x="89.4" y="99.4">/RD</text>
<text x="230.6" y="97.4">RED</text>
<text x="230.6" y="99.4">/WH</text>
<text x="238.3" y="97.4">ORG</text>
<text x="238.3" y="99.4">/WH</text>
<text x="246.1" y="97.4">GRN</text>
<text x="246.1" y="99.4">/WH</text>
<text x="253.9" y="97.4">BRN</text>
<text x="253.9" y="99.4">/WH</text>
<text x="261.7" y="97.4">VIO</text>
<text x="261.7" y="99.4">/WH</text>
<text x="269.5" y="97.4">BLK</text>
<text x="269.5" y="99.4">/WH</text>
<text x="277.2" y="97.4">YEL</text>
<text x="277.2" y="99.4">/RD</text>
<text x="285" y="97.4">GRY</text>
<text x="285" y="99.4">/RD</text>
<text x="31.1" y="135">RED</text>
<text x="38.9" y="135">ORG</text>
<text x="46.7" y="135">GRN</text>
<text x="54.4" y="135">BRN</text>
<text x="62.2" y="135">VIO</text>
<text x="69.9" y="135">BLK</text>
<text x="77.7" y="135">YEL</text>
<text x="85.5" y="135">GRY</text>
<text x="127" y="137.6">REDRED</text>
<text x="134.7" y="137.6">ORGORGGRNGRN</text>
<text x="150.3" y="137.6">BRNBRNVIOVIO</text>
<text x="165.8" y="137.6">BLK</text>
<text x="169.7" y="137.6">BLKYELYEL</text>
<text x="181.4" y="137.6">GRY</text>
<text x="185.3" y="137.6">GRY</text>
<text x="226.7" y="135">RED</text>
<text x="234.5" y="135">ORG</text>
<text x="242.2" y="135">GRN</text>
<text x="250" y="135">BRN</text>
<text x="257.8" y="135">VIO</text>
<text x="265.6" y="135">BLK</text>
<text x="273.4" y="135">YEL</text>
<text x="281.1" y="135">GRY</text>
<text x="322.5" y="137.6">REDRED</text>
<text x="330.3" y="137.6">ORG</text>
<text x="334.2" y="137.6">ORG</text>
<text x="338.1" y="137.6">GRN</text>
<text x="342" y="137.6">GRN</text>
<text x="345.9" y="137.6">BRN</text>
<text x="349.8" y="137.6">BRNVIO</text>
<text x="357.5" y="137.6">VIO</text>
<text x="361.4" y="137.6">BLKBLK</text>
<text x="369.2" y="137.6">YELYEL</text>
<text x="377" y="137.6">GRY</text>
<text x="380.8" y="137.6">GRY</text>
<text x="130.9" y="139.6">/WH</text>
<text x="138.6" y="139.6">/WH</text>
<text x="146.4" y="139.6">/WH</text>
<text x="154.1" y="139.6">/WH</text>
<text x="161.9" y="139.6">/WH</text>
<text x="169.7" y="139.6">/WH</text>
<text x="177.5" y="139.6">/RD</text>
<text x="185.3" y="139.6">/RD</text>
<text x="326.4" y="139.6">/WH</text>
<text x="334.2" y="139.6">/WH</text>
<text x="342" y="139.6">/WH</text>
<text x="349.8" y="139.6">/WH</text>
<text x="357.5" y="139.6">/WH</text>
<text x="365.3" y="139.6">/WH</text>
<text x="373.1" y="139.6">/RD</text>
<text x="380.8" y="139.6">/RD</text>
</g>
<g font-size="1.7">
<text x="404.2" y="243.5">SHCHO</text>
<text x="396.4" y="256.5">SHT.2 OF 3</text>
<text x="364" y="259.1">06/15/2021</text>
</g>
<g font-size="1.5">
<text x="291.5" y="239.6">06/15/21</text>
<text x="292.8" y="237">DATE</text>
<text x="300.5" y="237">SYM</text>
<text x="308.3" y="237">REVISION RECORD</text>
<text x="310.9" y="239.6">V1.1</text>
<text x="326.4" y="239.6">SHCHO</text>
<text x="327.7" y="237">DR</text>
<text x="332.9" y="237">CK</text>
<text x="383.5" y="243.2">SCALE</text>
<text x="393.8" y="243.5">DRAWN BY</text>
<text x="364" y="251">TITLE</text>
<text x="393.8" y="247.4">APPROVED</text>
<text x="364" y="256.4">DATE</text>
<text x="377" y="256.4">DRAWING NUMBER</text>
<text x="410.6" y="256.4">REV</text>
<text x="339.4" y="260.1">PART OF ASSY.</text>
<text x="357.5" y="260.1">QUAN</text>
</g>
</svg>
